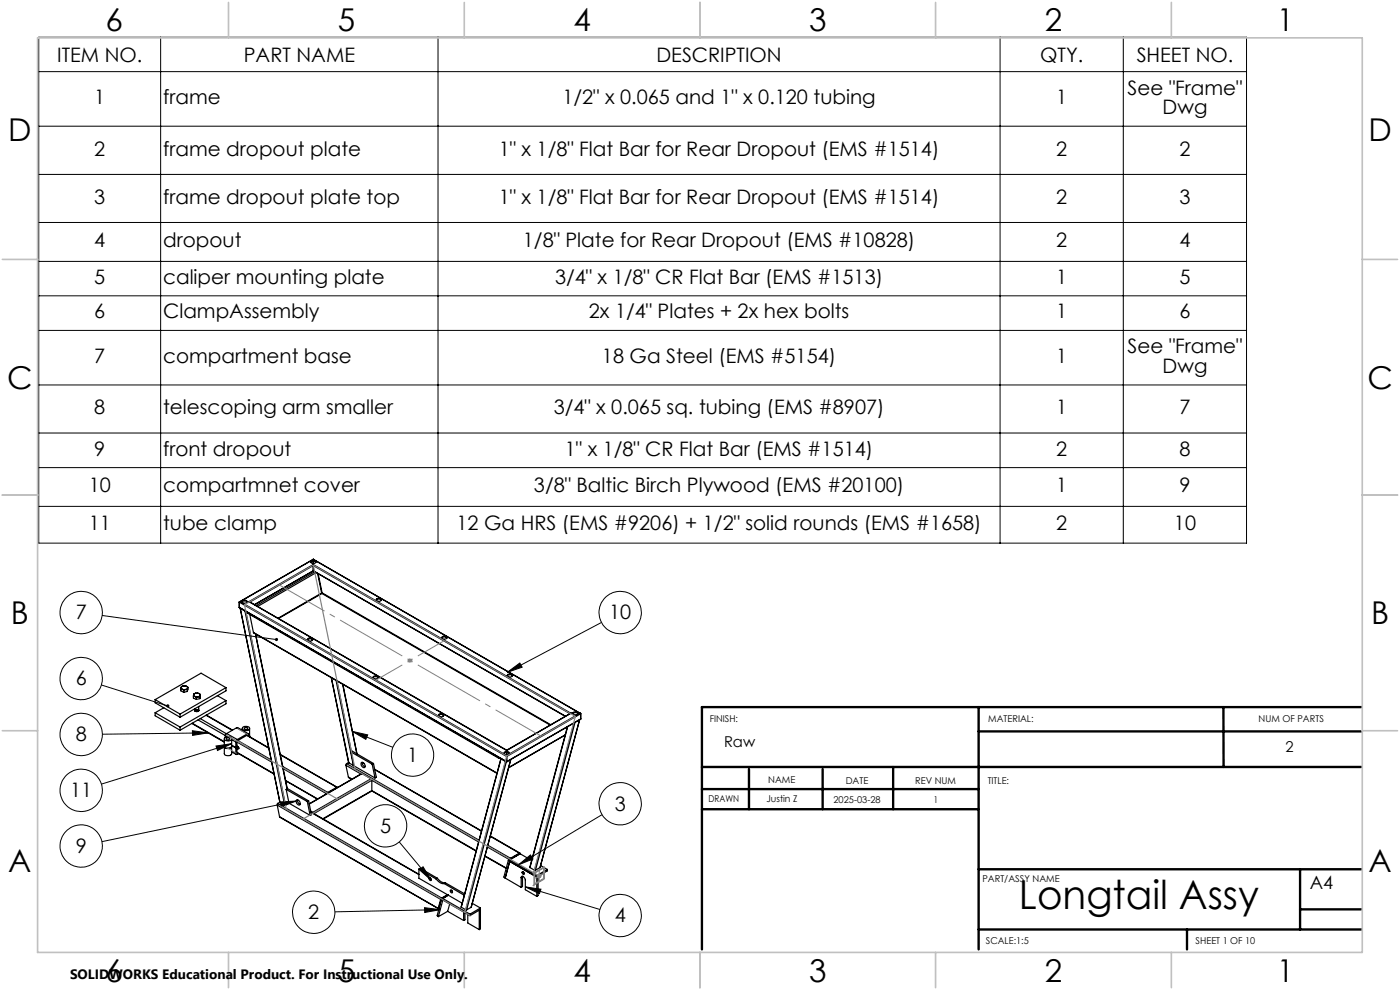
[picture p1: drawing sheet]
<svg xmlns="http://www.w3.org/2000/svg" width="297mm" height="210mm" viewBox="0 0 297 210" stroke-linecap="round" stroke-linejoin="round" font-family="sans-serif">
<g fill="none" stroke="#000" stroke-width=".25">
<path d="M65.9 119.3a.73 .73 0 0 1 1.1 0M66 119.1a.58 .58 0 0 1 .6-.2 .58 .58 0 0 1 .4 .4 .68 .68 0 0 1-1.1-.1zM66.5 119.8v.2M66.5 118.6v.1M66.5 118.6l-15.7 9.1M66.5 118.6l56.7 32.7M66.5 119.8l-13.7 7.8M66.5 118.7l-15.6 8.9M66.5 118.6v1.2M66.5 120v1.1M66.5 118.7l56.5 32.6M66.5 119.8l54.6 31.5"/>
<path d="M66.5 120l-13.5 7.7M66.5 120l54.4 31.4M50.8 128.8v.1M50.8 127.7l56.7 32.8M50.8 128.8l56.7 32.8M50.8 127.7v1.1M50.8 128.9l56.7 32.7M50.9 127.6l-.1 .1M50.9 127.6l56.6 32.7M50.9 127.6h.4M51.3 127.6a.62 .62 0 0 0 1.1 0M51.3 127.6a.62 .62 0 0 1 1.1 0"/>
<path d="M51.3 127.7a.8 .8 0 0 1 1.1 0M52 129.6h.1M52 129.6l-1.1-.6 8.5 41.2M52 129.6l8.4 41.2M52.1 129.7l8.5 41.1M52.4 129.8l-.1 .2 53.6 30.9M52.4 127.6h.4M52.8 127.6l.2 .1M52.8 127.6l54.7 31.6M53 127.7l54.5 31.4M53 130.3l.8 3.9M53.8 134.2l51.6 29.8"/>
<path d="M54.2 134.5l6.7 32.8M54.2 134.5l6.8 32.8M65.2 135.7a.73 .73 0 0 1 1.1 0M65.3 135.5a.63 .63 0 0 1 1 .2 .57 .57 0 0 1-.6 .3 .57 .57 0 0 1-.4-.5zM66.4 121.1l.3 .1M66.5 121.1h.1M66.5 121.1l-12.5 7.2M66.5 121.1l53.4 30.9M66.8 121.3l-12.5 7.2M67.1 121.5l-12.5 7.1M67.4 121.6l.8 4.2M67.5 121.7l.8 4.1"/>
<path d="M68.2 125.8l.1 .1M68.2 125.8l-9.2 5.4M68.3 125.9l-9.2 5.3M68.3 125.9l48.4 27.9M68.3 125.8v.1M68.3 125.8l48.5 27.9M79.8 127.3a.73 .73 0 0 1 1.1 0M79.9 127.1a.55 .55 0 0 1 .6-.2 .55 .55 0 0 1 .4 .5 .62 .62 0 0 1-1.1-.2zM93.7 135.4a.73 .73 0 0 1 1.1 0M93.8 135.1a.65 .65 0 0 1 1 .2 .63 .63 0 0 1-1.1-.1zM32.9 151.2l5.3 3M32.9 151.2v.6l5.3 3.1"/>
<path d="M32.9 148.4v.7l5.3 3M32.9 148.4l5.3 3.1M34.7 150.1l-1.8 1.1M38.2 151.5v.6M38.2 154.2v.7M38.3 146.1l.4 .1M38.3 146.1v.4l.7 .4M38.4 145.8l.3 .4M38.4 145.8l-.1 .3M38.7 146.2l.7 .1M38.7 146.2l.3 .2M38.9 145.5l-.5 .3"/>
<path d="M38.9 145.5l.6 .1M39 146.4v.5M39.4 146.3h.3M39.4 146.3l-.4 .1M39.5 145.6l.3 .4M39.5 145.6l.4 .2M39.7 146.3v.4M39.7 146.7l-.7 .2M39.8 146l-.4 .3M39.8 146l-.1 .3M39.9 145.8l-.1 .2M39.9 145.8l-.2 .9"/>
<path d="M40.7 153.4l6.9 4M40.8 153.4l6.8 3.9M41 147.7h.3M41 147.7v.4l.7 .3M41.1 147.4l.2 .3M41.1 147.4l-.1 .3M41.3 147.7l.7 .1M41.3 147.7l.4 .2M41.4 150.8l.3-.1 .4 .1M41.4 150.6a.27 .27 0 0 0 0 .3 .27 .27 0 0 0 .4 0l.4-.1-.1-.2a.27 .27 0 0 1 0 .3 .27 .27 0 0 1-.3 0M41.5 150.9h.5zM41.5 147.1l-.4 .3"/>
<path d="M41.5 147.1h.7M41.5 150.6l-.2 .2h.8l-.2-.2M41.7 147.9v.5M42 150.6h-.5l-.1 .1M42 150.6l.2 .2M42 150.6l.2 .1M42 147.8l-.3 .1M42 152.7l5.8 3.3M42.2 149.9v.5a.43 .43 0 0 1-.5 .3 .43 .43 0 0 1-.4-.4M42.2 147.1l.2 .4M42.2 147.1l.3 .2M42.4 147.8h-.4"/>
<path d="M42.4 147.8v.4M42.4 148.2l-.7 .2M42.4 147.5l-.4 .3M42.4 147.5v.3M42.5 152.4l5.5 3.2M42.5 147.3l-.1 .2M42.5 147.3l-.1 .9M43.7 151.7l5.5 3.2M43.8 151.7l5.5 3.2M46.1 147.6l1.8 1M47.6 158.3a.86 .86 0 0 0 .8 .5 .86 .86 0 0 0 .7-.5M47.6 158.4v1.5a.91 .91 0 0 0 1.5 0v-1.5"/>
<path d="M47.6 158.2a.89 .89 0 0 0 1.5 0M47.6 156.7v1.5M47.7 156.5a.82 .82 0 0 1 .8-.3 .82 .82 0 0 1 .6 .7 .95 .95 0 0 1-1.5-.2zM47.8 156.1v.3M47.8 156.1l.3 .2M47.9 148.6l-9.7 5.6M47.9 145.9v.6l-9.7 5.6M47.9 148.6v.7l-9.7 5.6M47.9 145.9l-5.2-3.1-9.8 5.6M47.9 145.9l-9.7 5.6M48 156.6a.32 .32 0 0 1 .4-.2 .32 .32 0 0 1 .2 .5 .35 .35 0 0 1-.4 0 .35 .35 0 0 1-.2-.3zM48.1 155.6l-.3 .5"/>
<path d="M48.1 155.6l2.2 1.3M49.1 159.5l1 .5M49.1 156.7v1.5M49.1 158.1l.9 .5M49.1 158.1l.9 .6M49.1 156.9l.9 .5M49.1 159.3l.9 .5M50 159.8l.1 .2h.2M50 157.4v1.2M50 158.7v1.1M50.2 154.4l.2-.1 2.3 1.3M50.2 154.4l2.3 1.3"/>
<path d="M50.2 154.4l-2.1 1.2M50.2 158.5h.1M50.3 158.3a.31 .31 0 0 1 .3 .2 .31 .31 0 0 1-.2 .4l-.1-.2 .3-.2M50.3 159.7h.1M50.3 159.7l7.8 4.5M50.3 158.4l.3 .1M50.3 157.3l-.3 .1M50.3 157.3v1.1l-.3 .2M50.3 158.5v1.2M50.3 158.5l-.3 .2M50.3 159.7l-.3 .1M50.3 157.4l7.3 4.2"/>
<path d="M50.3 159.6l7.8 4.5M50.3 156.9l-.3 .5M50.3 157.2v.1M50.3 156.9v.3M50.3 159.7v.3M50.4 157.1l7.1 4.1M50.6 158.5l.1 .2M50.6 159.9l-.3 .1M51.4 154.5v.4M51.5 154.3a.95 .95 0 0 1 1.5 .2 .9 .9 0 0 1-1.6 0zM51.8 154.4a.34 .34 0 0 1 .5-.2 .34 .34 0 0 1 .2 .5 .39 .39 0 0 1-.7-.3zM52.4 156l4.6 2.7"/>
<path d="M52.4 156l4.6 2.6M52.5 155.7l.2-.1v.2M52.5 155.9v.1M52.5 155.7l-2.2 1.2M52.5 155.7v.2M52.5 155.9l-2.2 1.3M52.5 156h.1M52.7 155.8l-.2 .2M52.7 155.8v.4M53 154.5l-.1 1.7M53 156.1l-.1 .2 .1-.2M70.3 143.7l3.6 18.1"/>
<path d="M70.3 143.8l3.7 18M71.3 144.3l3.7 18.1M71.5 144.5l3 14.9M72.7 145.1l3 14.8M72.7 145.2l3 14.7M74.5 159.5l.6 2.9 4.5 2.6M74.5 159.5l4.5 2.6M74.5 159.5l.3-.2 4.4 2.7M79.1 143.7a.81 .81 0 0 1 1.1 0M79.3 143.5a.53 .53 0 0 1 .5-.2 .53 .53 0 0 1 .4 .5 .54 .54 0 0 1-.6 .2 .54 .54 0 0 1-.4-.5zM93 151.8a.73 .73 0 0 1 1.1 0M93.1 151.5a.62 .62 0 0 1 1 .3 .61 .61 0 0 1-.6 .2 .61 .61 0 0 1-.5-.3z"/>
<path d="M106.9 159.8a.81 .81 0 0 1 1.1 0M107 159.6a.51 .51 0 0 1 .6-.3 .51 .51 0 0 1 .3 .6 .54 .54 0 0 1-.6 .2 .54 .54 0 0 1-.3-.5zM107.5 159.1v.1M107.5 159.2v1.1M107.6 143.4a.73 .73 0 0 1 1.1 0M107.7 143.1a.63 .63 0 0 1 1 .3 .63 .63 0 0 1-1.1-.2zM119.9 155.9l-12 7M119.9 155.9l-12 6.9M120.4 154.2l-8 29.8M120.4 154.1l-8 29.9M121.1 151.3l-13.6 7.8M121.1 151.3l-13.6 7.9"/>
<path d="M121.1 151.3h.4M121.5 151.3a.66 .66 0 0 0 1.1 0M121.5 151.3a.66 .66 0 0 1 1.1 0M121.5 151.4a.75 .75 0 0 1 1.1 0M121.8 153.3l-8.4 31.3M122 153.2l-8.4 31.4M122.6 151.3h.4M123 152.7l-8.5 31.3M123 151.3l.2 .1M123 151.3l-15.5 9M123.2 152.6l-15.7 9M123.2 152.5v.1"/>
<path d="M123.2 151.4l-15.7 9.1M123.2 152.5l-15.7 9.1M123.2 151.4v1.1M58.8 170.8l34.7 20M58.8 170.8l.5 2.4M58.9 170.4l-.1 .4M58.9 170.4l34.8 20.1M59.3 173.2l33.7 19.5M59.4 170.2l-.5 .2M59.4 170.2l1 .6M59.4 160l12.1 7M59.5 160.1l11.9 6.9"/>
<path d="M60 162.6l9.5 5.5M60.1 163l9.2 5.4M60.4 170.8h.2M60.6 165.6l6.8 3.9M60.6 165.6l6.7 3.9M60.7 167.5l.6 2.9M60.7 167.5l4.5 2.5M60.7 167.5l.3-.2 4.5 2.6M61.3 170.4l-.7 .4M61.3 170.4l4.5 2.6M62.9 169.7a.65 .65 0 0 1 .7 .3 .65 .65 0 0 1-.1 .8 .77 .77 0 0 1-.6-1.1zM63.1 169.6a.83 .83 0 0 0 .6 1"/>
<path d="M65.2 170l.6 3M65.5 169.9l-.3 .1M65.5 169.9l.6 2.9-.3 .2M65.9 172.1l.5 .2M66 172.2l22.9 13.2M66 172.3l22.9 13.2M66.4 172.3l.1 .2M69.5 168.1l-.1 .2M71.4 167h.2M71.4 167l-1.9 1.1M73.4 162.3l.5 2.5M73.4 162.3l3.2 1.9"/>
<path d="M73.5 162l-.1 .3M73.5 162l28.1 16.2M73.9 164.8l.7 .5M73.9 164.8l.8 .5M73.9 161.8h.1M73.9 161.7l-.4 .3M74 161.8l1 .6M75 162.4h.1M76.7 161.7a.65 .65 0 0 1 .6 .4 .65 .65 0 0 1-.1 .7 .77 .77 0 0 1-.5-1.1zM76.8 164.1l-11.2 6.4M76.8 164.1l1.9 1.1M76.8 164.1l-11.2 6.5"/>
<path d="M76.9 161.7a.83 .83 0 0 0 .5 1M76.9 161.7l.3 .3M78.7 165.2l.2 .3M78.7 165.2l-12.3 7.1M78.9 167.7l-10.3 6M78.9 167.8l22.1 12.7M78.9 165.5v2.2M78.9 165.5l22.6 13.1M78.9 167.7l22.1 12.7M78.9 165.5l-12.3 7.1M78.9 167.7l-10.4 6M79 162.1l.6 2.9"/>
<path d="M79.2 162l-.2 .1M79.2 162l.6 2.9-.2 .1M79.5 163.2l22.6 13M79.5 163.3l22.6 13M103.4 179.7l4.7 2.6M103.5 179.3l4.8 2.8M104 177.4l6.2 3.6M104 177.3l6.3 3.7M106 160.8l-.1 .1M106.1 160.8l-.2 .1M106.3 161l-8.5 31.4M106.3 161l.9 .5"/>
<path d="M106.3 161l-8.4 31.4M107.2 161.5l.2 .1M107.2 161.5l-8.4 31.5M107.4 161.6l-8.4 31.4M107.5 160.3v.2M107.5 161.6h.1M107.5 160.5v1.1M108.4 161.1l-8.5 31.4M88.9 184.4l3.6 2M88.9 184.4v1.9l9.1 5.3M88.9 184.4l.2-.2 3.7 2.1M91 186.3a.31 .31 0 0 1 .4 .1 .31 .31 0 0 1-.1 .4l-.3-.3z"/>
<path d="M91.3 186.2l.2 .4M92.5 186.4a1.94 1.94 0 0 0 1.7 1M92.8 186.3a2.05 2.05 0 0 0 1.7 1M92.8 186.3l-.3 .1M93 192.7h.1M93.1 192.6h.1M93.2 192.6h-.1M93.5 190.8l-.5 1.9M93.6 190.7l-.5 1.9M93.6 190.7h.1M93.7 190.6l-.1 .1M93.7 190.7l.2 .2"/>
<path d="M93.7 190.7l-1 3.5 .3 .2M93.7 190.6v.1M93.7 190.5l-.2 .3M93.9 190.9h.1M93.9 190.6v.3M93.9 190.6l5.8 3.3M93.9 190.9l5.8 3.3M93.9 190.9l-.9 3.5M94.2 187.4l4.3 2.5M94.5 187.3l-.3 .1M94.5 187.3l4.1 2.3M94.9 189.8l-1.2 .7"/>
<path d="M95 193.3l3.4 2M95 193.3l-2 1.1M95 189.9l-1.3 .7M95.1 189.9l-1.4 .8M95.1 189.9l-1.2 .7M95.4 191.8l-.4 1.5M95.6 188.8a.33 .33 0 0 1 .3 .2 .33 .33 0 0 1-.1 .4l-.2-.2zM95.8 188.8l.2 .4M97.8 192.4h.1M97.9 192.4l.9 .6M98.4 193.5v1.8M98.6 193.6v1.5l-.2 .2"/>
<path d="M98.8 193h.2M99.2 194v1.8l2.5 1.4M99.7 194.2l2.2-1.3-.2 .2v4.1M99.7 193.9v.3M99.9 192.5l-.9 .5M100 192.4l-.1 .1M100.2 191.6l1.7 1M101.9 192.6v4.4l-.2 .2M101.9 192.6l-2.2 1.3M102.9 181.6l4.5 2.6M102.9 181.6l4.5 2.5M107.2 186.3l3.4 1.9"/>
<path d="M107.8 182.5l.3 .2M107.8 182.5l-.9 3.5 .3 .3M108.1 182.3v.1M108.1 182.7l-.9 3.6M108.1 182.7l5.8 3.3M108.1 182.4v.3M108.1 182.4l5.8 3.3M108.1 182.4l2.2-1.3 2.5 1.4M108.2 182.3h.1M108.3 182.2l-.1 .1M108.3 182.2h.1M108.3 182.1l-.2 .2"/>
<path d="M110.1 181.1h.1M110.1 181.1l-1.8 1.1M110.2 181h.1v.2M110.2 181l-1.9 1.1M110.2 181.1l-2.4 1.4M110.6 186.2a.35 .35 0 0 1 .3-.3 .35 .35 0 0 1 .4 .3l.1 .5v2l2.5 1.4M110.6 186.2v2M110.8 184.9a.33 .33 0 0 1 .4 .2 .33 .33 0 0 1-.1 .4l-.3-.2zM110.8 185.9v.1M110.8 186l-.2 .2M110.8 186v2.1l-.2 .1M111 185l.2 .3"/>
<path d="M112.4 184l1 .6M113.4 184.6h.2M113.9 185.7v4.4M113.9 186l.3-.1v4.1l-.3 .1M114.5 184l-.9 .6M114.6 184h-.1M114.7 183.6l1.4 .8M116.1 184.4l-2.2 1.3M116.1 184.4v.3l-2.2 1.3"/>
</g>
<path d="M86.6 139.8l.7 .7M87 139.6v1M87.3 139.8l-.7 .7M86.5 140.1h1M113.3 184.8v.4M113.3 187.7v.4M113.3 187.7l-.3 .2M113.3 185.1l-.3 .2M113.9 185.8h1M114 185.4l.7 .8M114.4 185.3v1M114.7 185.4l-.7 .8" fill="none" stroke="#808080" stroke-width=".21"/>
<g fill="none" stroke="#808080" stroke-width=".25">
<path d="M66.5 119.9l-14.6 8.4M66.5 119.9l55.6 32.1M66.5 119.9l8.9 43.4M51.9 128.3l8.8 43.4M51.9 128.3l55.6 32.1M49.1 156.6l22.5 12.9M122.1 152l-14.6 8.4M122.1 152l-8.9 33.1M59.5 171l40.3 23.2M74.2 162.6l40.2 23.2M78.9 165.3l-14.6 8.4M107.5 160.4l-8.9 33.1"/>
<path d="M113.4 185.1l2.1-1.1v2.4l-2.2 1.3zM113.4 185.2l2-1.1v2.3l-1.9 1.1zM113.4 187.5h.1"/>
</g>
<g fill="none" stroke="#000" stroke-width=".21">
<path d="M8.2 7.9h256.2v107.3h-256.2zM8.2 15.2h256.2M34.1 7.9v107.3M92.9 7.9v107.3M212.2 7.9v107.3M238.3 7.9v107.3M8.2 26.8h256.2M8.2 37h256.2M8.2 47.2h256.2M8.2 55.4h256.2M8.2 62.8h256.2M8.2 70.1h256.2"/>
<path d="M8.2 81.7h256.2M8.2 91.9h256.2M8.2 99.2h256.2M8.2 107.4h256.2M21.7 130.6l37 5.1M127.6 132l-20 10.6M21.5 145.3l14.1 4.4M40.8 155l3.3 .5-3.2 .5zM44.1 155.5l-22.4 .2M45.8 158.2l3.3-.4-3 1.4zM49.1 157.8l-27.6 8.5M74.7 155.1l3.3 .8-.4 .9z"/>
<path d="M74.7 155.1l8.7 3.4M107.6 142.6l2.7-2 .5 .9zM59.5 170.1l3.3-.2-3.1 1.2zM62.8 169.9l-41.2 8.6M84.7 178.6l6.8 8.1M127.7 172.8l-17.7 10.7M89 184.5l.7-.6 1.8 2.8zM90.1 192.5l3.3 .5-3.3 .6zM93.4 193l-22.4 .4M110 183.5l2.5-2.1 .6 .8zM111.4 188.1l3.4 .5-.4 1zM111.4 188.1l15.9 4.8"/>
<circle cx="17.2" cy="129.9" r="4.5"/>
<circle cx="131.6" cy="129.9" r="4.5"/>
<circle cx="17.2" cy="143.9" r="4.5"/>
<circle cx="17.2" cy="155.8" r="4.5"/>
<circle cx="17.2" cy="167.7" r="4.5"/>
<circle cx="17.2" cy="179.4" r="4.5"/>
<circle cx="81.8" cy="175.2" r="4.5"/>
<circle cx="87.5" cy="160.2" r="4.5"/>
<circle cx="131.6" cy="170.5" r="4.5"/>
<circle cx="66.5" cy="193.5" r="4.5"/>
<circle cx="131.6" cy="194.2" r="4.5"/>
</g>
<path d="M114.8 156.1l-55.6-32.1" fill="none" stroke="#808080" stroke-width=".21" stroke-dasharray="15.2 1.3 1.3 1.3" stroke-dashoffset="4.1" stroke-linecap="butt"/>
<path d="M79.7 144.3l14.6-8.4" fill="none" stroke="#808080" stroke-width=".21" stroke-dasharray="15.2 1.3 1.3 1.3" stroke-dashoffset="8.7" stroke-linecap="butt"/>
<path d="M48 158.5l2.2 1.3M50.2 157.2l-2.2-1.3M50.4 154.5l2.2 1.3M52.6 158.4l-2.2-1.3M114.4 184.5v2.6M115.5 185.1l-2.2 1.3" fill="none" stroke="#808080" stroke-width=".21" stroke-dasharray="15.2 1.3 1.3 1.3" stroke-linecap="butt"/>
<g fill="none" stroke="#000" stroke-width=".5">
<path d="M207.6 150v51.4M207.6 155.1h81.2M259.5 150l.1 12.7M288.8 150h-139.9v51.4M148.9 162.7h139.9M148.9 171.7h58.6M148.9 167.4h58.7M158.9 163.2v8.5M174.5 163.2v8.5M189.5 162.7v9M207.6 197.2h81.2M207.6 184.4h81.2"/>
<path d="M251.8 197.2v4.2M275.8 184.4v12.8M275.8 192.9h13"/>
</g>
<g fill="none" stroke="#c0c0c0" stroke-width=".35">
<path d="M8 8h281v194h-281zM48.5 .5v7.5M98.5 .5v7.5M148.5 .5v7.5M198.5 .5v7.5M248.5 .5v7.5M.5 55h7.5M289 55h7.5M.5 105h7.5M289 105h7.5M.5 155h7.5M289 155h7.5"/>
<path d="M48.5 202v7.5M98.5 202v7.5M148.5 202v7.5M198.5 202v7.5M248.5 202v7.5"/>
</g>
<path d="M107.6 142.6l2.7-2 .5 .9zM58.3 135.5v.2a.34 .34 0 0 0 .3 .3 .34 .34 0 0 0 .4-.3h-.3h.3a.34 .34 0 0 0-.2-.4 .34 .34 0 0 0-.5 .2zM110 183.5l2.5-2.1 .6 .8zM111.4 188.1l3.4 .5-.4 1zM90.1 192.5l3.3 .5-3.3 .6zM89 184.5l.7-.6 1.8 2.8zM74.7 155.1l3.3 .8-.4 .9zM59.5 170.1l3.3-.2-3.1 1.2zM45.8 158.2l3.3-.4-3 1.4zM40.8 155l3.3 .5-3.2 .5zM35.4 149.5h-.1a.33 .33 0 0 0 .1 .5 .33 .33 0 0 0 .5-.1l-.3-.2 .3 .2a.34 .34 0 0 0-.1-.4 .34 .34 0 0 0-.4 0z" fill="#000"/>
<text font-size="8.5" x="216.2" y="192.7">Longtail Assy</text>
<g font-size="6.7">
<text x="22.4" y="6.6">6</text>
<text x="71.7" y="6.6">5</text>
<text x="121.7" y="6.6">4</text>
<text x="171.7" y="6.6">3</text>
<text x="221.7" y="6.6">2</text>
<text x="270.9" y="6.6">1</text>
<text x="1.7" y="29.9">D</text>
<text x="290.3" y="29.9">D</text>
<text x="1.5" y="82.4">C</text>
<text x="290.1" y="82.4">C</text>
<text x="2.3" y="132.4">B</text>
<text x="290.9" y="132.4">B</text>
<text x="1.7" y="184.9">A</text>
<text x="290.3" y="184.9">A</text>
<text x="22.4" y="208.2">6</text>
<text x="71.7" y="208.2">5</text>
<text x="121.7" y="208.2">4</text>
<text x="171.7" y="208.2">3</text>
<text x="221.7" y="208.2">2</text>
<text x="270.9" y="208.2">1</text>
</g>
<g font-size="4.2">
<text x="12.1" y="13.1">ITEM NO.</text>
<text x="51.7" y="13.1">PART NAME</text>
<text x="139.3" y="13.1">DESCRIPTION</text>
<text x="220.7" y="13.1">QTY.</text>
<text x="241.1" y="13.1">SHEET NO.</text>
<text x="20" y="22.1">1</text>
<text x="34.6" y="22.1">frame</text>
<text x="119.3" y="22.1">1/2&quot; x 0.065 and 1&quot; x 0.120 tubing</text>
<text x="224.1" y="22.1">1</text>
<text x="239.2" y="20.1">See &quot;Frame&quot;</text>
<text x="246.6" y="24.2">Dwg</text>
<text x="20" y="33">2</text>
<text x="34.6" y="33">frame dropout plate</text>
<text x="105.8" y="33">1&quot; x 1/8&quot; Flat Bar for Rear Dropout (EMS #1514)</text>
<text x="224.1" y="33">2</text>
<text x="250.2" y="33">2</text>
<text x="20" y="43.2">3</text>
<text x="34.6" y="43.2">frame dropout plate top</text>
<text x="105.8" y="43.2">1&quot; x 1/8&quot; Flat Bar for Rear Dropout (EMS #1514)</text>
<text x="224.1" y="43.2">2</text>
<text x="250.2" y="43.2">3</text>
<text x="20" y="52.4">4</text>
<text x="34.6" y="52.4">dropout</text>
<text x="110.9" y="52.4">1/8&quot; Plate for Rear Dropout (EMS #10828)</text>
<text x="224.1" y="52.4">2</text>
<text x="250.2" y="52.4">4</text>
<text x="20" y="60.2">5</text>
<text x="34.6" y="60.2">caliper mounting plate</text>
<text x="117.7" y="60.2">3/4&quot; x 1/8&quot; CR Flat Bar (EMS #1513)</text>
<text x="224.1" y="60.2">1</text>
<text x="250.2" y="60.2">5</text>
<text x="20" y="67.5">6</text>
<text x="34.6" y="67.5">ClampAssembly</text>
<text x="124.9" y="67.5">2x 1/4&quot; Plates + 2x hex bolts</text>
<text x="224.1" y="67.5">1</text>
<text x="250.2" y="67.5">6</text>
<text x="20" y="77">7</text>
<text x="34.6" y="77">compartment base</text>
<text x="127.7" y="77">18 Ga Steel (EMS #5154)</text>
<text x="224.1" y="77">1</text>
<text x="239.2" y="74.9">See &quot;Frame&quot;</text>
<text x="246.6" y="79.1">Dwg</text>
<text x="20" y="87.9">8</text>
<text x="34.6" y="87.9">telescoping arm smaller</text>
<text x="117.5" y="87.9">3/4&quot; x 0.065 sq. tubing (EMS #8907)</text>
<text x="224.1" y="87.9">1</text>
<text x="250.2" y="87.9">7</text>
<text x="20" y="96.6">9</text>
<text x="34.6" y="96.6">front dropout</text>
<text x="119.8" y="96.6">1&quot; x 1/8&quot; CR Flat Bar (EMS #1514)</text>
<text x="224.1" y="96.6">2</text>
<text x="250.2" y="96.6">8</text>
<text x="18.8" y="104.4">10</text>
<text x="34.6" y="104.4">compartmnet cover</text>
<text x="113.3" y="104.4">3/8&quot; Baltic Birch Plywood (EMS #20100)</text>
<text x="224.1" y="104.4">1</text>
<text x="250.2" y="104.4">9</text>
<text x="18.8" y="112.4">11</text>
<text x="34.6" y="112.4">tube clamp</text>
<text x="96.8" y="112.4">12 Ga HRS (EMS #9206) + 1/2&quot; solid rounds (EMS #1658)</text>
<text x="224.1" y="112.4">2</text>
<text x="249" y="112.4">10</text>
<text x="16.1" y="131.4">7</text>
<text x="129.2" y="131.4">10</text>
<text x="16.1" y="145.4">6</text>
<text x="16.1" y="157.3">8</text>
<text x="86.4" y="161.6">1</text>
<text x="14.9" y="169.1">11</text>
<text x="130.4" y="172">3</text>
<text x="80.6" y="176.6">5</text>
<text x="16.1" y="180.9">9</text>
<text x="65.4" y="195">2</text>
<text x="130.4" y="195.7">4</text>
</g>
<text font-size="3.9" x="277.9" y="188.5">A4</text>
<g font-size="3.2">
<text x="153.6" y="158.5">Raw</text>
<text x="272.7" y="159.6">2</text>
</g>
<text font-size="2.9" x="14.9" y="207.6">SOLIDWORKS Educational Product. For Instructional Use Only.</text>
<g font-size="2">
<text x="150.6" y="153.2">FINISH:</text>
<text x="209.7" y="153.2">MATERIAL:</text>
<text x="267" y="153.2">NUM OF PARTS</text>
<text x="163" y="166.1">NAME</text>
<text x="179.4" y="166.3">DATE</text>
<text x="194.1" y="166.3">REV NUM</text>
<text x="209.5" y="166.3">TITLE:</text>
<text x="150.3" y="170.1">DRAWN</text>
<text x="162.6" y="170.1">Justin Z</text>
<text x="176.8" y="170.4">2025-03-28</text>
<text x="198" y="170.4">1</text>
<text x="208.4" y="187.1">PART/ASSY NAME</text>
<text x="209.2" y="200.3">SCALE:1:5</text>
<text x="253.7" y="200.3">SHEET 1 OF 10</text>
</g>
</svg>
